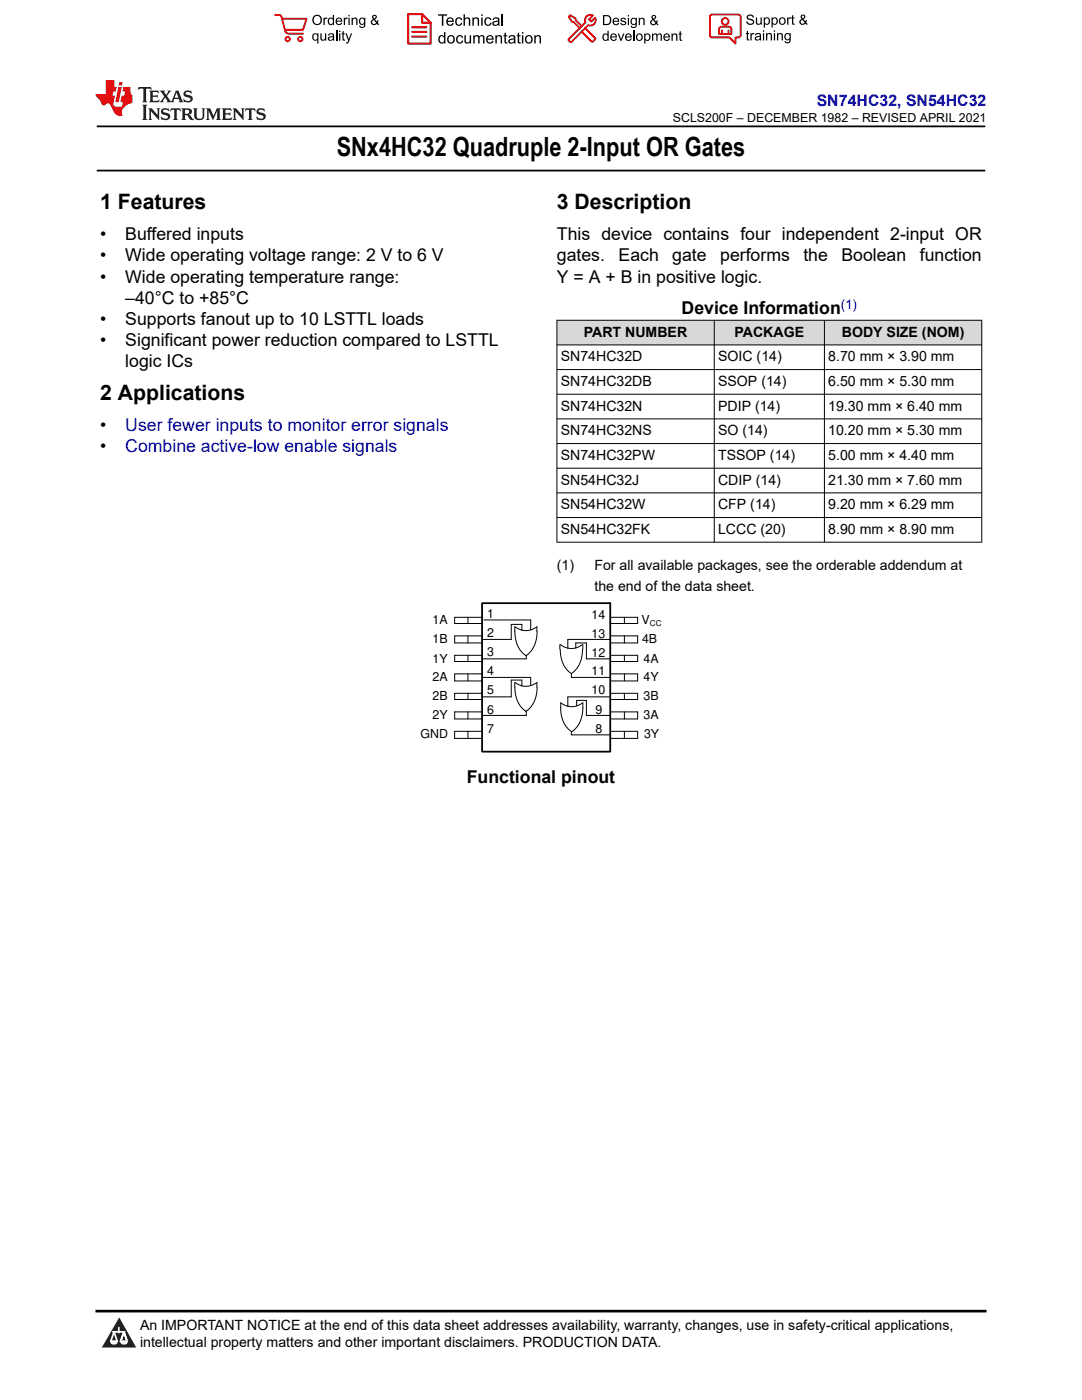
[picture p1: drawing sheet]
<svg xmlns="http://www.w3.org/2000/svg" width="216mm" height="279mm" viewBox="0 0 216 279" stroke-linecap="round" stroke-linejoin="round" font-family="sans-serif">
<path d="M19.3 25.2h177.3M19.3 34h177.3" fill="none" stroke="#000" stroke-width=".35"/>
<g fill="#d8d8d8">
<path d="M111.1 63.9h84.8v4.9h-84.8z" fill-rule="evenodd"/>
<path d="M111.2 64h31.3v4.8h-31.3z" fill-rule="evenodd"/>
<path d="M142.6 64h21.8v4.8h-21.8z" fill-rule="evenodd"/>
<path d="M164.6 64h31.2v4.8h-31.2z" fill-rule="evenodd"/>
</g>
<g fill="none" stroke="#000" stroke-width=".2">
<path d="M111.1 63.9h84.9M111.1 68.8h84.9M111.1 73.8h84.9M111.1 78.7h84.9M111.1 63.9v44.4M142.5 63.9v44.4M164.5 63.9v44.4M195.9 63.9v44.4M111.1 83.6h84.9M111.1 88.5h84.9M111.1 93.4h84.9M111.1 98.4h84.9"/>
<path d="M111.1 103.3h84.9M111.1 108.2h84.9M93.4 123.2v1.2M93.4 126.9v1.4M93.4 130.8v1.2M93.4 134.5v1.4M93.4 138.4v1.2M96.2 123.2h-5.5v1.2h5.5M96.2 126.9h-5.5v1.4h5.5M96.2 130.8h-5.5v1.2h5.5M96.2 134.5h-5.5v1.4h5.5M96.2 138.4h-5.5v1.2h5.5"/>
<path d="M96.4 135.2h9.5v1.6M96.5 123.7h9.4v2M102.7 136.3a6.1 6.1 0 0 0 2.3 5.7 5.7 5.7 0 0 0 2.1-5.7M102.7 125.1a6.1 6.1 0 0 0 2.3 5.7 5.7 5.7 0 0 0 2.1-5.7M102.7 136.2a3.5 3.5 0 0 0 4.5 0M102.7 125.1a3.5 3.5 0 0 0 4.5 0M104.1 125.8v-1.2h-2.1v3h-5.8M104.1 137v-1.3h-2.1v3.4h-5.8M105 130.8v.7h-8.8M111.7 128.7v.8M111.8 129.6a5.5 5.5 0 0 0 2.2 4.8 5.5 5.5 0 0 0 2.2-4.8M111.8 128.6a3.5 3.5 0 0 0 4.4 0"/>
<path d="M114 134.5v.7h7.8M114.9 129.4v-1.1h2.1v3.2h4.8M116.3 128.7v.8M121.6 139.1h-8.3v1.9M121.8 123.2h5.4v1.2h-5.4M121.8 126.9h5.4v1.4h-5.4M121.8 130.8h5.4v1.2h-5.4M121.8 134.5h5.4v1.4h-5.4M121.8 138.4h5.4v1.2h-5.4M121.8 127.6h-8.5v1.8M124.6 123.2v1.2M124.6 126.9v1.4"/>
<path d="M124.6 130.8v1.2M124.6 134.5v1.4M124.6 138.4v1.2M93.4 142.1v1.4M93.4 146v1.4M96.2 142.1h-5.5v1.4h5.5M96.2 146h-5.5v1.4h5.5M105 141.9v.9h-8.8M111.9 141.2a5.5 5.5 0 0 0 2.2 4.8 5.5 5.5 0 0 0 2.2-4.8M111.9 140.2a3.5 3.5 0 0 0 4.4 0M111.9 140.3v.9M114 146v.7h7.8"/>
<path d="M115.1 140.8v-1h1.9v3h4.8M116.3 140.3v.9M121.8 142.1h5.4v1.4h-5.4M121.8 146h5.4v1.4h-5.4M124.6 142.1v1.4M124.6 146v1.4"/>
</g>
<path d="M96.2 120.4v29.6M96.4 120.4h25.4v29.6h-25.4" fill="none" stroke="#000" stroke-width=".35"/>
<path d="M0 0h215.9v23.8h-215.9z" fill-rule="evenodd" fill="#fff"/>
<path d="M27.7 17.4l-.2 .6 .5-.3h.6v.2v2.1l-.2 .4h1l-.2-.4v-2.1v-.2h.5l.5 .3-.1-.6zM29.8 18.1l.2 .4v1.5l-.2 .4h1.9l.1-.6a1.08 1.08 0 0 1-1.3 .2v-.7h.6l.4 .2v-.6l-.4 .2h-.6v-.6l.2-.1a1 1 0 0 1 1 .2l-.1-.5zM31.8 18.1l1 1.1-1 1.2h.9l-.2-.2 .4-.7 .5 .7-.2 .2h1.6l-.2-.2 .1-.4h1l.1 .4-.1 .2h.9l-.2-.3-.8-2h-.5l-1 2.2-.8-1.1 .9-1.1h-.8l.2 .2-.5 .7-.3-.7 .1-.2zM35.2 18.5l.4 1h-.8zM36.8 18.2a.65 .65 0 0 0-.2 .8 .65 .65 0 0 0 .6 .4l.7 .2 .1 .2a.79 .79 0 0 1-.7 .4 .79 .79 0 0 1-.7-.5l.1 .7 .2-.1a.93 .93 0 0 0 1.1 .1 .93 .93 0 0 0 .4-1 1.46 1.46 0 0 0-1.2-.6l-.1-.3a1.09 1.09 0 0 1 1.2 .2l-.2-.6-.1 .1-.6-.2zM28.4 20.9l.2 .4v2.3l-.2 .3h1l-.2-.3v-2.3l.2-.4zM29.6 21.6l.2 .4v1.6l-.2 .3h.8l-.3-.3v-1.4l1.7 1.8v-2l.2-.4h-.8l.2 .2 .1 1.1-1.2-1.3zM32.3 21.8a.65 .65 0 0 0-.2 .7 .65 .65 0 0 0 .7 .4l.6 .2 .1 .2a.79 .79 0 0 1-.7 .4 .79 .79 0 0 1-.7-.5l.1 .7 .2-.1a.93 .93 0 0 0 1.1 .1 .93 .93 0 0 0 .4-.9 1.46 1.46 0 0 0-1.2-.6l-.1-.4a1.09 1.09 0 0 1 1.2 .2l-.2-.6-.1 .1-.6-.1zM34.1 21.6l-.1 .7a.63 .63 0 0 1 .7-.4l.1 1.7-.3 .3h1l-.2-.3v-1.7a.66 .66 0 0 1 .8 .4l-.1-.7zM36.2 21.6l.2 .4v1.6l-.2 .3h.9l-.2-.2v-.7h.5l.1 .2a.79 .79 0 0 0 1.2 .6l-1-.9a.61 .61 0 0 0 .6-.6 .61 .61 0 0 0-.5-.6zM36.9 21.9h.2a.47 .47 0 0 1 .5 .1 .47 .47 0 0 1 .1 .5l-.2 .2h-.6zM38.5 21.6l.2 .2a2.27 2.27 0 0 0 .4 2 1.04 1.04 0 0 0 1.7-.7v-1.3l.2-.2h-.8l.2 .4v1.1a.6 .6 0 0 1-.6 .6 .6 .6 0 0 1-.6-.6v-1.1l.3-.4zM41.1 21.6l.2 .4v1.6l-.2 .3h.7l-.2-.3v-1.5l.9 1.9 .8-1.9v1.5l-.2 .3h1l-.3-.3v-1.6l.3-.4h-.8l-.7 1.5-.7-1.5zM44.3 21.6l.2 .4v1.6l-.2 .3h1.9l.1-.5a1.09 1.09 0 0 1-1.3 .1v-.6h.6l.4 .1v-.6l-.4 .2h-.6v-.6l.2-.1a1.01 1.01 0 0 1 1 .3l-.1-.6zM46.4 21.6l.3 .4v1.6l-.3 .3h.8l-.2-.3v-1.4l1.6 1.8v-2l.2-.4h-.7l.2 .2v1.1l-1.2-1.3zM49 21.6l-.1 .7a.63 .63 0 0 1 .8-.4v1.7l-.3 .3h1l-.2-.3v-1.7a.66 .66 0 0 1 .8 .4l-.1-.7zM51.4 21.8a.65 .65 0 0 0-.2 .7 .65 .65 0 0 0 .6 .4l.6 .2 .2 .2a.79 .79 0 0 1-.8 .4 .79 .79 0 0 1-.6-.5l.1 .7 .2-.1a.93 .93 0 0 0 1 .1 .93 .93 0 0 0 .5-.9 1.46 1.46 0 0 0-1.3-.6l-.1-.4a1.09 1.09 0 0 1 1.3 .2l-.2-.6-.2 .1-.5-.1z" fill="#231f20"/>
<path d="M21.1 16v2.8h-2v.3l.9 1a.95 .95 0 0 0 .9 .9 .59 .59 0 0 1 .6-.4 .59 .59 0 0 1 .5 .4l.4 .8a1.59 1.59 0 0 0 2.1 1.3 1.61 1.61 0 0 1 1-2.2l1-.4-.1-1.5a1.59 1.59 0 0 1-.4-1.6h-1.4l-.2 .9h.5l-.1 .8h-.5l-.2 1v.2l.4 .1-.2 .9h-.6a.73 .73 0 0 1-1.1-.7l.3-1.5h-.5l.2-.8h.5l.2-.9h-.5v-1.4zM23.6 17.4l-.6 3h.7l.6-3zM23.8 16.4l-.1 .7h.7l.1-.7z" fill="#ed1c24"/>
<g fill="#000">
<path d="M62.3 4a1 1 0 0 1 2 0 1 1 0 0 1-2 0zM62.8 3.4a.78 .78 0 0 0-.1 1.1 .78 .78 0 0 0 1.1 .1 .78 .78 0 0 0 .1-1.1 .78 .78 0 0 0-1.1-.1z" fill-rule="evenodd"/>
<path d="M62.5 6.8l.4-.2 .4 .3v-.2h.2v2h-.2v-.7a.68 .68 0 0 1-.9-.1 .68 .68 0 0 1 0-.9zM62.6 7a.51 .51 0 0 0-.1 .6 .51 .51 0 0 0 .7 .2 .51 .51 0 0 0 .1-.7 .51 .51 0 0 0-.7-.1z" fill-rule="evenodd"/>
<path d="M64.5 3.5h.3v.3l.1-.3h.3l.1 .1-.1 .2a.32 .32 0 0 0-.3 0 .32 .32 0 0 0-.1 .4v.8h-.3z" fill-rule="evenodd"/>
<path d="M63.9 6.7h.3v.8a.36 .36 0 0 0 .3 .4 .36 .36 0 0 0 .4-.5v-.7h.2v1.4h-.2v-.2a.51 .51 0 0 1-.6 .2 .51 .51 0 0 1-.4-.5z" fill-rule="evenodd"/>
<path d="M65.6 3.7l.4-.2 .4 .2v-.7h.3v2h-.3v-.2a.7 .7 0 0 1-1-.1 .7 .7 0 0 1 .2-1zM65.8 3.8a.51 .51 0 0 0-.1 .7 .51 .51 0 0 0 .6 .2 .51 .51 0 0 0 .1-.7 .51 .51 0 0 0-.6-.2z" fill-rule="evenodd"/>
<path d="M65.6 6.8a.66 .66 0 0 1 .8-.1 .66 .66 0 0 1 .3 .8v.6h-.2l-.1-.2a.52 .52 0 0 1-.7 .2 .52 .52 0 0 1-.2-.6l.3-.2a.42 .42 0 0 0 .6-.3l-.3-.2-.3 .1-.1 .2h-.3zM65.7 7.6a.35 .35 0 0 0 .3 .4 .35 .35 0 0 0 .4-.4v-.2z" fill-rule="evenodd"/>
<path d="M67.7 6.1h.2v.3h-.2zM67.7 6.7h.2v1.4h-.2z" fill-rule="evenodd"/>
<path d="M67.1 3.7a.68 .68 0 0 1 .9-.1 .68 .68 0 0 1 .3 .7h-1.1a.42 .42 0 0 0 .3 .5 .42 .42 0 0 0 .5-.3h.3a.73 .73 0 0 1-1.1 .4 .73 .73 0 0 1-.1-1.2zM67.4 3.8l-.2 .3h.8l-.2-.4z" fill-rule="evenodd"/>
<path d="M68.6 3.5h.2v.3l.2-.3h.3l.1 .1-.1 .2a.32 .32 0 0 0-.4 0 .32 .32 0 0 0-.1 .4v.8h-.2z" fill-rule="evenodd"/>
<path d="M68.3 6.3l.3-.1v.5h.2v.1h-.2v.9l.3 .4a.36 .36 0 0 1-.4 0 .36 .36 0 0 1-.2-.4v-.9h-.1v-.1h.1z" fill-rule="evenodd"/>
<path d="M68.9 6.7h.3l.4 1.1 .4-1.1h.3l-.6 1.4a.51 .51 0 0 1-.6 .6l-.1-.3h.3l.2-.3z" fill-rule="evenodd"/>
<path d="M69.5 3h.3v.3h-.3zM69.5 3.5h.3v1.5h-.3z" fill-rule="evenodd"/>
<path d="M70.2 3.5h.2v.2a.52 .52 0 0 1 .6-.2 .52 .52 0 0 1 .3 .6v.9h-.2v-.9a.34 .34 0 0 0-.3-.4 .34 .34 0 0 0-.4 .3v1h-.2z" fill-rule="evenodd"/>
<path d="M71.8 3.7l.4-.2 .5 .2v-.2h.2v1.3a.64 .64 0 0 1-.5 .8 .64 .64 0 0 1-.7-.5h.2a.41 .41 0 0 0 .5 .2 .41 .41 0 0 0 .2-.5 .69 .69 0 0 1-.9-.1 .69 .69 0 0 1 .1-1zM72 3.8a.5 .5 0 0 0-.1 .7 .5 .5 0 0 0 .7 .1 .5 .5 0 0 0 .1-.6 .5 .5 0 0 0-.7-.2z" fill-rule="evenodd"/>
<path d="M74.4 3.1a.47 .47 0 0 1 .7 .1 .47 .47 0 0 1-.3 .7l.4 .4 .1-.3 .2 .1-.1 .4 .3 .3-.2 .2-.3-.3a.63 .63 0 0 1-1 .1 .63 .63 0 0 1 .3-1l-.3-.4zM74.5 3.4a.27 .27 0 0 0 .5 0 .27 .27 0 0 0-.5 0zM74.4 4.1a.4 .4 0 0 0 0 .6 .4 .4 0 0 0 .6-.1l-.4-.6z" fill-rule="evenodd"/>
<path d="M87.4 2.9h1.8v.2h-.7v2h-.3v-2h-.8z" fill-rule="evenodd"/>
<path d="M87.6 7.2l.5-.2 .5 .2v-.8h.3v2.3h-.3v-.2a.76 .76 0 0 1-1-.1 .76 .76 0 0 1-.1-1zM87.9 7.4a.58 .58 0 0 0-.2 .7 .58 .58 0 0 0 .8 .2 .58 .58 0 0 0 .1-.7 .58 .58 0 0 0-.7-.2z" fill-rule="evenodd"/>
<path d="M89.5 7.2a.81 .81 0 0 1 1.1 .1 .81 .81 0 0 1-.2 1.2 .81 .81 0 0 1-1.1-.2l-.1-.7zM89.6 7.4a.57 .57 0 0 0 0 .8 .57 .57 0 0 0 .8 0 .57 .57 0 0 0 0-.7 .57 .57 0 0 0-.8-.1z" fill-rule="evenodd"/>
<path d="M89.3 3.7a.77 .77 0 0 1 .9-.2 .77 .77 0 0 1 .4 .9h-1.3a.48 .48 0 0 0 .4 .5 .48 .48 0 0 0 .6-.3h.3a.83 .83 0 0 1-1.3 .4 .83 .83 0 0 1 0-1.3zM89.5 3.8l-.2 .4h1l-.3-.5z" fill-rule="evenodd"/>
<path d="M91 3.7a.7 .7 0 0 1 1.2 .3h-.2a.45 .45 0 0 0-.6-.3 .45 .45 0 0 0-.3 .6 .45 .45 0 0 0 .3 .6 .45 .45 0 0 0 .6-.4l.3 .1a.76 .76 0 0 1-1.1 .5 .76 .76 0 0 1-.3-1.1z" fill-rule="evenodd"/>
<path d="M91.2 7.2a.7 .7 0 0 1 1.2 .3l-.3 .1a.45 .45 0 0 0-.5-.4 .45 .45 0 0 0-.3 .7 .45 .45 0 0 0 .3 .6 .45 .45 0 0 0 .6-.4h.2a.76 .76 0 0 1-1 .5 .76 .76 0 0 1-.4-1.1z" fill-rule="evenodd"/>
<path d="M92.5 2.9h.3v.8a.59 .59 0 0 1 .7-.2 .59 .59 0 0 1 .3 .6v1h-.2v-1a.4 .4 0 0 0-.5-.4 .4 .4 0 0 0-.3 .5v.9h-.3z" fill-rule="evenodd"/>
<path d="M92.7 7h.2v.9a.41 .41 0 0 0 .5 .6 .41 .41 0 0 0 .3-.6v-.9h.3v1.7h-.3v-.3a.58 .58 0 0 1-.7 .3 .58 .58 0 0 1-.3-.7z" fill-rule="evenodd"/>
<path d="M94.3 3.5h.2v.2a.59 .59 0 0 1 .7-.2 .59 .59 0 0 1 .4 .6v1h-.3v-1a.41 .41 0 0 0-.4-.4 .41 .41 0 0 0-.4 .5v.9h-.2z" fill-rule="evenodd"/>
<path d="M94.4 7h.3v.3a.56 .56 0 0 1 1 0 .54 .54 0 0 1 .6-.3 .54 .54 0 0 1 .4 .5v1.2h-.3v-1.1a.34 .34 0 0 0-.3-.4 .34 .34 0 0 0-.4 .3v1.2h-.3v-1.1a.38 .38 0 0 0-.5-.3 .38 .38 0 0 0-.2 .5v.9h-.3z" fill-rule="evenodd"/>
<path d="M96 2.9h.3v.3h-.3zM96 3.5h.3v1.6h-.3z" fill-rule="evenodd"/>
<path d="M96.8 3.7a.7 .7 0 0 1 1.3 .3h-.3a.45 .45 0 0 0-.6-.3 .45 .45 0 0 0-.3 .6 .45 .45 0 0 0 .3 .6 .45 .45 0 0 0 .6-.4l.3 .1a.76 .76 0 0 1-1.1 .5 .76 .76 0 0 1-.3-1.1z" fill-rule="evenodd"/>
<path d="M97.2 7.2a.77 .77 0 0 1 .9-.1 .77 .77 0 0 1 .4 .8h-1.2a.48 .48 0 0 0 .3 .6 .48 .48 0 0 0 .6-.4l.3 .1a.83 .83 0 0 1-1.3 .3 .83 .83 0 0 1 0-1.3zM97.4 7.4l-.1 .3h.9l-.2-.4z" fill-rule="evenodd"/>
<path d="M98.8 7h.3v.3a.59 .59 0 0 1 .7-.3 .59 .59 0 0 1 .4 .7v1h-.3v-1a.41 .41 0 0 0-.5-.5 .41 .41 0 0 0-.3 .6v.9h-.3z" fill-rule="evenodd"/>
<path d="M98.4 3.7a.74 .74 0 0 1 1-.2 .74 .74 0 0 1 .3 .9v.7h-.3v-.2a.59 .59 0 0 1-.8 .3 .59 .59 0 0 1-.3-.8l1.1-.3a.42 .42 0 0 0-.4-.4 .42 .42 0 0 0-.5 .3h-.2zM98.6 4.5a.36 .36 0 0 0 .2 .5 .36 .36 0 0 0 .5-.2l.1-.5z" fill-rule="evenodd"/>
<path d="M100.7 6.6l.2-.1v.5h.3v.2h-.3v1l.1 .2h.2l.1 .3a.41 .41 0 0 1-.5-.1 .41 .41 0 0 1-.1-.4v-1h-.2v-.2h.2z" fill-rule="evenodd"/>
<path d="M101.6 7.2a.74 .74 0 0 1 .9-.2 .74 .74 0 0 1 .3 1l.1 .7h-.3v-.2a.59 .59 0 0 1-.8 .2 .59 .59 0 0 1-.3-.8l1-.3a.42 .42 0 0 0-.3-.4 .42 .42 0 0 0-.5 .3h-.3zM101.8 8.1a.36 .36 0 0 0 .1 .5 .36 .36 0 0 0 .5-.3l.2-.4z" fill-rule="evenodd"/>
<path d="M103.3 6.6l.3-.1v.5h.3v.2h-.3v1l.1 .2h.2v.3a.41 .41 0 0 1-.5-.1 .41 .41 0 0 1-.1-.4v-1h-.2v-.2h.2z" fill-rule="evenodd"/>
<path d="M104.1 6.4h.3v.3h-.3zM104.1 7h.3v1.7h-.3z" fill-rule="evenodd"/>
<path d="M105 7.2a.81 .81 0 0 1 1.1 .1 .81 .81 0 0 1-.1 1.2 .81 .81 0 0 1-1.2-.2v-.7zM105.2 7.4a.57 .57 0 0 0-.1 .8 .57 .57 0 0 0 .8 0 .57 .57 0 0 0 0-.7 .57 .57 0 0 0-.7-.1z" fill-rule="evenodd"/>
<path d="M106.6 7h.3v.3a.59 .59 0 0 1 .7-.3 .59 .59 0 0 1 .4 .7v1h-.3v-1a.41 .41 0 0 0-.5-.5 .41 .41 0 0 0-.3 .6v.9h-.3z" fill-rule="evenodd"/>
<path d="M120.3 3h.7a1 1 0 0 1 1 1 1 1 0 0 1-1 1h-.7zM120.6 3.2v1.6h.4a.77 .77 0 0 0 .7-.8 .77 .77 0 0 0-.7-.8z" fill-rule="evenodd"/>
<path d="M120.4 6.9l.4-.2 .4 .2v-.8h.3v2h-.3v-.1a.7 .7 0 0 1-.9-.2 .7 .7 0 0 1 .1-.9zM120.6 7a.51 .51 0 0 0-.1 .7 .51 .51 0 0 0 .6 .1 .51 .51 0 0 0 .1-.6 .51 .51 0 0 0-.6-.2z" fill-rule="evenodd"/>
<path d="M122 6.9a.68 .68 0 0 1 .8-.2 .68 .68 0 0 1 .3 .8h-1.1a.42 .42 0 0 0 .3 .5 .42 .42 0 0 0 .5-.3h.3a.73 .73 0 0 1-1.1 .3 .73 .73 0 0 1 0-1.1zM122.2 7l-.2 .3h.8l-.2-.4z" fill-rule="evenodd"/>
<path d="M122.4 3.7a.68 .68 0 0 1 .8-.1 .68 .68 0 0 1 .4 .8h-1.1a.42 .42 0 0 0 .3 .4 .42 .42 0 0 0 .5-.3l.3 .1a.73 .73 0 0 1-1.2 .3 .73 .73 0 0 1 0-1.2zM122.6 3.8l-.1 .3h.8l-.2-.3z" fill-rule="evenodd"/>
<path d="M123.9 3.7l.1-.1a.62 .62 0 0 1 .9 .3l-.2 .1a.29 .29 0 0 0-.3-.3 .29 .29 0 0 0-.3 .3l.1 .1a.58 .58 0 0 1 .6 .1 .58 .58 0 0 1 .1 .6 .67 .67 0 0 1-1.1-.2l.2-.1a.33 .33 0 0 0 .4 .4 .33 .33 0 0 0 .3-.4 .71 .71 0 0 1-.9-.6z" fill-rule="evenodd"/>
<path d="M123.3 6.7h.2l.4 1.2 .4-1.2h.3l-.6 1.4h-.2z" fill-rule="evenodd"/>
<path d="M125.3 3h.2v.3h-.2zM125.3 3.6h.2v1.4h-.2z" fill-rule="evenodd"/>
<path d="M124.9 6.9a.68 .68 0 0 1 .8-.2 .68 .68 0 0 1 .4 .8h-1.1a.42 .42 0 0 0 .3 .5 .42 .42 0 0 0 .5-.3h.3a.73 .73 0 0 1-1.2 .3 .73 .73 0 0 1 0-1.1zM125.1 7l-.1 .3h.8l-.2-.4z" fill-rule="evenodd"/>
<path d="M126 3.7l.4-.2 .4 .2v-.1h.3v1.2a.64 .64 0 0 1-.5 .8 .64 .64 0 0 1-.8-.5l.3 .1a.41 .41 0 0 0 .5 .2 .41 .41 0 0 0 .2-.6 .69 .69 0 0 1-.9-.1 .69 .69 0 0 1 .1-1zM126.2 3.9a.5 .5 0 0 0-.1 .6 .5 .5 0 0 0 .6 .2 .5 .5 0 0 0 .2-.7 .5 .5 0 0 0-.7-.1z" fill-rule="evenodd"/>
<path d="M126.9 7.4a.73 .73 0 0 1 1.4 0 .73 .73 0 0 1-1.4 0zM127.3 7a.5 .5 0 0 0-.1 .7 .5 .5 0 0 0 .7 0 .5 .5 0 0 0 0-.6 .5 .5 0 0 0-.6-.1z" fill-rule="evenodd"/>
<path d="M127.5 3.6h.2v.2a.52 .52 0 0 1 .6-.3 .52 .52 0 0 1 .3 .6v.9h-.2v-.9a.34 .34 0 0 0-.3-.4 .34 .34 0 0 0-.4 .3v1h-.2z" fill-rule="evenodd"/>
<path d="M128.5 6.7h.3v.2a.67 .67 0 0 1 .9 0 .67 .67 0 0 1 0 .9 .55 .55 0 0 1-.9 .2v.7h-.3zM128.9 7a.5 .5 0 0 0-.1 .7 .5 .5 0 0 0 .6 .1 .5 .5 0 0 0 .2-.6 .5 .5 0 0 0-.7-.2z" fill-rule="evenodd"/>
<path d="M130.1 6.7h.2v.2a.49 .49 0 0 1 .9 0l.4-.2a.42 .42 0 0 1 .5 .4v1h-.3v-.9a.3 .3 0 0 0-.2-.3 .3 .3 0 0 0-.4 .2v1h-.2v-.9a.33 .33 0 0 0-.5-.3 .33 .33 0 0 0-.2 .5v.7h-.2z" fill-rule="evenodd"/>
<path d="M130.1 3.1a.47 .47 0 0 1 .8 .1 .47 .47 0 0 1-.3 .7l.3 .4 .1-.2h.3l-.2 .5 .3 .3-.2 .2-.3-.3a.63 .63 0 0 1-1 .1 .63 .63 0 0 1 .3-1l-.2-.5zM130.2 3.5a.27 .27 0 0 0 .5 0 .27 .27 0 0 0-.5 0zM130.2 4.1a.4 .4 0 0 0 0 .7 .4 .4 0 0 0 .6-.2l-.5-.6z" fill-rule="evenodd"/>
<path d="M132.5 6.9a.68 .68 0 0 1 .9-.2 .68 .68 0 0 1 .3 .8h-1.1a.42 .42 0 0 0 .3 .5 .42 .42 0 0 0 .5-.3h.3a.73 .73 0 0 1-1.1 .3 .73 .73 0 0 1-.1-1.1zM132.7 7l-.1 .3h.8l-.2-.4z" fill-rule="evenodd"/>
<path d="M134 6.7h.2v.2a.52 .52 0 0 1 .6-.2 .52 .52 0 0 1 .4 .6v.8h-.3v-.8a.34 .34 0 0 0-.2-.4 .34 .34 0 0 0-.4 .2l-.1 1h-.2z" fill-rule="evenodd"/>
<path d="M135.6 6.3l.2-.1v.5h.3v.2h-.3v.8l.3 .4a.36 .36 0 0 1-.4 0 .36 .36 0 0 1-.1-.4v-.8h-.2v-.2h.2z" fill-rule="evenodd"/>
<path d="M149.2 3a.8 .8 0 0 1 1.2 .5h-.2a.44 .44 0 0 0-.5-.4 .44 .44 0 0 0-.4 .5l.2 .1a.9 .9 0 0 1 1 .8 .84 .84 0 0 1-.9 .5 .84 .84 0 0 1-.7-.7h.3a.52 .52 0 0 0 .5 .5 .52 .52 0 0 0 .5-.6l-.2-.1a.85 .85 0 0 1-1-.8z" fill-rule="evenodd"/>
<path d="M149 6.3l.3-.2v.5h.2v.2h-.2v.9l.2 .4a.36 .36 0 0 1-.4-.1 .36 .36 0 0 1-.1-.4v-.8h-.2v-.2h.2z" fill-rule="evenodd"/>
<path d="M149.7 6.6h.3v.2l.1-.2h.3l.1 .1-.1 .2a.32 .32 0 0 0-.3 0 .32 .32 0 0 0-.1 .4v.8h-.3z" fill-rule="evenodd"/>
<path d="M150.7 6.8a.66 .66 0 0 1 .9-.2 .66 .66 0 0 1 .3 .9v.6h-.2l-.1-.2a.52 .52 0 0 1-.7 .2 .52 .52 0 0 1-.2-.7l.2-.1a.42 .42 0 0 0 .7-.3l-.3-.2h-.3l-.1 .3-.3-.1zM150.9 7.5a.35 .35 0 0 0 .3 .5 .35 .35 0 0 0 .4-.4v-.3z" fill-rule="evenodd"/>
<path d="M150.8 3.5h.3v.8a.36 .36 0 0 0 .3 .5 .36 .36 0 0 0 .4-.5v-.8h.2v1.4h-.2v-.2a.51 .51 0 0 1-.6 .3 .51 .51 0 0 1-.4-.6z" fill-rule="evenodd"/>
<path d="M152.2 6.1h.3v.2h-.3zM152.2 6.6h.3v1.5h-.3z" fill-rule="evenodd"/>
<path d="M152.4 3.5h.2v.2a.67 .67 0 0 1 .9 0 .67 .67 0 0 1 .1 .9 .55 .55 0 0 1-1 .2v.7h-.2zM152.7 3.8a.5 .5 0 0 0-.1 .7 .5 .5 0 0 0 .7 .1 .5 .5 0 0 0 .1-.6 .5 .5 0 0 0-.7-.2z" fill-rule="evenodd"/>
<path d="M152.9 6.6h.2v.2a.52 .52 0 0 1 .6-.2 .52 .52 0 0 1 .3 .6v.9h-.2v-.9a.34 .34 0 0 0-.3-.4 .34 .34 0 0 0-.4 .2v1.1h-.2z" fill-rule="evenodd"/>
<path d="M153.9 3.5h.3v.2a.67 .67 0 0 1 .9 0 .67 .67 0 0 1 0 .9 .55 .55 0 0 1-.9 .2v.7h-.3zM154.3 3.8a.5 .5 0 0 0-.1 .7 .5 .5 0 0 0 .6 .1 .5 .5 0 0 0 .2-.6 .5 .5 0 0 0-.7-.2z" fill-rule="evenodd"/>
<path d="M154.4 6.1h.3v.2h-.3zM154.4 6.6h.3v1.5h-.3z" fill-rule="evenodd"/>
<path d="M155 6.6h.3v.2a.52 .52 0 0 1 .6-.2 .52 .52 0 0 1 .3 .6v.9h-.2v-.9a.34 .34 0 0 0-.3-.4 .34 .34 0 0 0-.4 .2v1.1h-.3z" fill-rule="evenodd"/>
<path d="M155.4 4.2a.75 .75 0 0 1 1.5 0 .75 .75 0 0 1-1.5 0zM155.8 3.8a.5 .5 0 0 0-.1 .7 .5 .5 0 0 0 .8 0 .5 .5 0 0 0 0-.7 .5 .5 0 0 0-.7 0z" fill-rule="evenodd"/>
<path d="M156.7 6.8l.4-.2 .5 .2v-.2h.2v1.3a.64 .64 0 0 1-.5 .7 .64 .64 0 0 1-.8-.4h.3a.41 .41 0 0 0 .5 .2 .41 .41 0 0 0 .2-.5 .69 .69 0 0 1-.9-.1 .69 .69 0 0 1 .1-1zM156.9 6.9a.5 .5 0 0 0-.1 .7 .5 .5 0 0 0 .6 .1 .5 .5 0 0 0 .2-.7 .5 .5 0 0 0-.7-.1z" fill-rule="evenodd"/>
<path d="M157.1 3.5h.2v.2l.1-.2h.3h.2l-.1 .3a.32 .32 0 0 0-.4 0 .32 .32 0 0 0-.1 .4v.7h-.2z" fill-rule="evenodd"/>
<path d="M158 3.1l.3-.1v.5h.2v.2h-.2v.8l.3 .4a.36 .36 0 0 1-.4 0 .36 .36 0 0 1-.2-.4v-.8h-.1v-.2h.1z" fill-rule="evenodd"/>
<path d="M159.9 3a.47 .47 0 0 1 .7 .1 .47 .47 0 0 1-.3 .7l.4 .5 .1-.3h.2l-.1 .5 .3 .3-.2 .2-.3-.3a.63 .63 0 0 1-1 .1 .63 .63 0 0 1 .3-1l-.3-.5zM160 3.4a.27 .27 0 0 0 .5 0 .27 .27 0 0 0-.5 0zM159.9 4.1a.4 .4 0 0 0 0 .6 .4 .4 0 0 0 .6-.2l-.4-.6z" fill-rule="evenodd"/>
</g>
<path d="M67.2 6.1v2M126.5 6.1v2" fill="none" stroke="#000" stroke-width=".25"/>
<g fill="none" stroke="#de0000" stroke-width=".37">
<path d="M54.9 3h.9a1.19 1.19 0 0 1 .6 1.2l.6 2.1a.85 .85 0 0 0 1 .4h2.5M56.3 3.7h4.9l-.7 2.2h-3.6M116.1 5.2l-1.2-1.1-.1-.5-1-.6-.3 .3 .6 1 .5 .2 1.1 1.1M116.8 5.6l1.9 2v.3l-.4 .4h-.3l-1.9-2zM116.8 5.6l.6-.6a1.07 1.07 0 0 0 1.2-.2 1.07 1.07 0 0 0 .1-1.3l-.7 .8-.5-.4 .8-.8a1.07 1.07 0 0 0-1.2 .2 1.07 1.07 0 0 0-.3 1.2l-3.3 3.3v.3l.3 .3h.2l2.1-2.1M141.7 3.1l.4-.2h5.3l.3 .2 .1 3.9-.2 .4-.8 .1v1.2l-1.3-1.2h-3.4l-.4-.2zM143.5 5.6l.5-.3 1.7 .1 .2 .5v.9h-2.4zM144 6.1v.7M145.4 6.1v.7"/>
<circle cx="57.4" cy="7.8" r=".44"/>
<circle cx="59.9" cy="7.8" r=".44"/>
<circle cx="144.7" cy="4.3" r=".67"/>
</g>
<path d="M100.2 2.9v2.2" fill="none" stroke="#000" stroke-width=".28"/>
<path d="M81.4 2.8h2.8v1.7h1.7v4.2h-4.5zM82.3 6.4h2.8M82.3 5.4h2.8M82.3 7.3h2.8M84.2 2.8l1.7 1.7" fill="none" stroke="#de0000" stroke-width=".42"/>
<path d="M0 261.4h215.9v18h-215.9z" fill-rule="evenodd" fill="#fff"/>
<path d="M23.8 262.9l3.4 6h-6.9z" fill="#231f20"/>
<path d="M22.1 267.7h1.3l-.4 .5h-.3a.55 .55 0 0 1-.6-.5z" fill-rule="evenodd" fill="#fff"/>
<path d="M22.1 267.7h1.3l-.4 .5h-.3a.55 .55 0 0 1-.6-.5z" fill="none" stroke="#231f20" stroke-width=".34"/>
<path d="M22.1 267.7h1.3l-.4 .5h-.5zM22.6 265.8h.1M22.6 265.8h2.3zM23.7 265.9h.1M23.7 264.9v1zM24 267.7h.1" fill="none" stroke="#fff" stroke-width=".34"/>
<path d="M24.7 265.8l-.7 1.9z" fill="#fff"/>
<path d="M24.7 265.8l-.7 1.9z" fill="none" stroke="#fff" stroke-width=".34"/>
<path d="M24.7 265.8l.7 1.9z" fill="#fff"/>
<path d="M24.7 265.8l.7 1.9zM25.3 267.7h.1" fill="none" stroke="#fff" stroke-width=".34"/>
<path d="M22.8 265.8l-.7 1.9z" fill="#fff"/>
<path d="M22.8 265.8l-.7 1.9z" fill="none" stroke="#fff" stroke-width=".34"/>
<path d="M22.8 265.8l.6 1.9z" fill="#fff"/>
<path d="M22.8 265.8l.6 1.9z" fill="none" stroke="#fff" stroke-width=".34"/>
<path d="M24.1 267.7h1.3a.65 .65 0 0 1-.6 .5 .65 .65 0 0 1-.7-.5z" fill-rule="evenodd" fill="#fff"/>
<path d="M24.1 267.7h1.3a.65 .65 0 0 1-.6 .5 .65 .65 0 0 1-.7-.5z" fill="none" stroke="#231f20" stroke-width=".34"/>
<path d="M24 267.7h.1M24.1 267.7h1.3l-.4 .5h-.5z" fill="none" stroke="#fff" stroke-width=".34"/>
<path d="M19 261.7h177.8" fill="none" stroke="#000" stroke-width=".53"/>
<text font-size="5.3" x="67.2" y="31.2">SNx4HC32 Quadruple 2-Input OR Gates</text>
<g font-size="4.2">
<text x="20" y="41.8">1 Features</text>
<text x="111.1" y="41.8">3 Description</text>
<text x="20" y="79.9">2 Applications</text>
</g>
<g font-size="3.5">
<text x="20" y="47.9">•</text>
<text x="25" y="47.9">Buffered inputs</text>
<text x="111.1" y="47.9">This device contains four independent 2-input OR</text>
<text x="20" y="52.2">•</text>
<text x="25" y="52.2">Wide operating voltage range: 2 V to 6 V</text>
<text x="111.1" y="52.2">gates.</text>
<text x="123.4" y="52.2">Each</text>
<text x="134.2" y="52.2">gate</text>
<text x="143.7" y="52.2">performs</text>
<text x="160.3" y="52.2">the</text>
<text x="167.9" y="52.2">Boolean</text>
<text x="183.5" y="52.2">function</text>
<text x="20" y="56.4">•</text>
<text x="25" y="56.4">Wide operating temperature range:</text>
<text x="111.1" y="56.4">Y = A + B in positive logic.</text>
<text x="20" y="64.9">•</text>
<text x="25" y="64.9">Supports fanout up to 10 LSTTL loads</text>
<text x="25" y="60.6">–40°C to +85°C</text>
<text x="136" y="62.8">Device Information</text>
<text x="20" y="69.1">•</text>
<text x="25" y="69.1">Significant power reduction compared to LSTTL</text>
<text x="25" y="73.3">logic ICs</text>
<text x="20" y="86">•</text>
<text x="20" y="90.3">•</text>
<text x="93.2" y="156.2">Functional pinout</text>
</g>
<g font-size="3.5" fill="#00f">
<text x="25" y="86">User fewer inputs to monitor error signals</text>
<text x="25" y="90.3">Combine active-low enable signals</text>
</g>
<text font-size="3.2" fill="#00f" x="163" y="21.1">SN74HC32, SN54HC32</text>
<g font-size="2.8">
<text x="116.5" y="67.2">PART NUMBER</text>
<text x="146.6" y="67.2">PACKAGE</text>
<text x="168" y="67.2">BODY SIZE (NOM)</text>
<text x="111.9" y="72.1">SN74HC32D</text>
<text x="111.9" y="77">SN74HC32DB</text>
<text x="143.3" y="72.1">SOIC (14)</text>
<text x="143.3" y="77">SSOP (14)</text>
<text x="165.3" y="72.1">8.70 mm × 3.90 mm</text>
<text x="165.3" y="77">6.50 mm × 5.30 mm</text>
<text x="111.9" y="82">SN74HC32N</text>
<text x="143.3" y="82">PDIP (14)</text>
<text x="165.3" y="82">19.30 mm × 6.40 mm</text>
<text x="111.9" y="86.9">SN74HC32NS</text>
<text x="143.3" y="86.9">SO (14)</text>
<text x="165.3" y="86.9">10.20 mm × 5.30 mm</text>
<text x="111.9" y="91.8">SN74HC32PW</text>
<text x="143.3" y="91.8">TSSOP (14)</text>
<text x="165.3" y="91.8">5.00 mm × 4.40 mm</text>
<text x="111.9" y="96.7">SN54HC32J</text>
<text x="111.9" y="101.6">SN54HC32W</text>
<text x="143.3" y="96.7">CDIP (14)</text>
<text x="143.3" y="101.6">CFP (14)</text>
<text x="165.3" y="96.7">21.30 mm × 7.60 mm</text>
<text x="165.3" y="101.6">9.20 mm × 6.29 mm</text>
<text x="111.9" y="106.6">SN54HC32FK</text>
<text x="143.3" y="106.6">LCCC (20)</text>
<text x="165.3" y="106.6">8.90 mm × 8.90 mm</text>
<text x="111.1" y="113.8">(1)</text>
<text x="118.6" y="113.8">For all available packages, see the orderable addendum at</text>
<text x="118.6" y="118">the end of the data sheet.</text>
<text x="27.9" y="268.9">intellectual property matters and other important disclaimers. PRODUCTION DATA.</text>
<text x="27.9" y="265.5">An IMPORTANT NOTICE at the end of this data sheet addresses availability, warranty, changes, use in safety-critical applications,</text>
</g>
<text font-size="2.6" fill="#00f" x="167.8" y="61.6">(1)</text>
<g font-size="2.5">
<text x="134.3" y="24.3">SCLS200F – DECEMBER 1982 – REVISED APRIL 2021</text>
<text x="86.3" y="124.5">1A</text>
<text x="97.2" y="123.4">1</text>
<text x="118" y="123.4">14</text>
<text x="128" y="124.5">V</text>
<text x="86.3" y="128.3">1B</text>
<text x="97.2" y="127.2">2</text>
<text x="97.2" y="131">3</text>
<text x="118" y="127.2">13</text>
<text x="118" y="131">12</text>
<text x="128.1" y="128.3">4B</text>
<text x="86.3" y="132.3">1Y</text>
<text x="86.3" y="135.8">2A</text>
<text x="97.2" y="134.7">4</text>
<text x="118" y="134.8">11</text>
<text x="128.4" y="132.3">4A</text>
<text x="128.4" y="135.8">4Y</text>
<text x="86.3" y="139.8">2B</text>
<text x="86.3" y="143.6">2Y</text>
<text x="97.2" y="138.5">5</text>
<text x="97.2" y="142.4">6</text>
<text x="118" y="138.6">10</text>
<text x="118.8" y="142.5">9</text>
<text x="128.4" y="139.8">3B</text>
<text x="128.4" y="143.6">3A</text>
<text x="83.9" y="147.3">GND</text>
<text x="97.2" y="146.2">7</text>
<text x="118.8" y="146.3">8</text>
<text x="128.5" y="147.3">3Y</text>
</g>
<text font-size="1.6" x="129.7" y="124.9">CC</text>
</svg>
